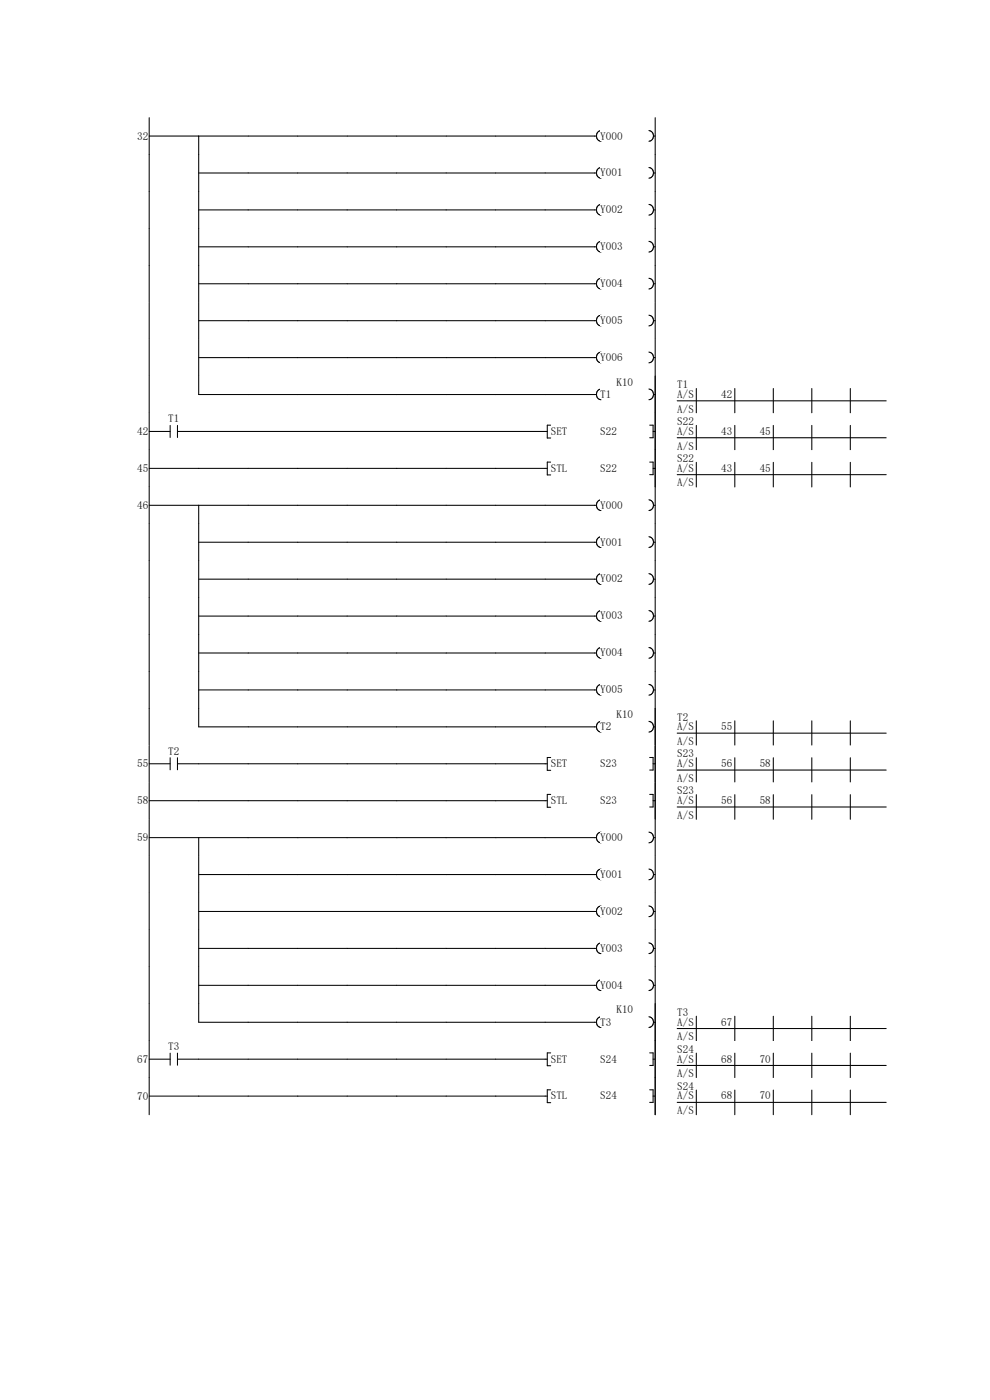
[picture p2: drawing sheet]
<svg xmlns="http://www.w3.org/2000/svg" width="210mm" height="297mm" viewBox="0 0 210 297" stroke-linecap="round" stroke-linejoin="round" font-family="sans-serif">
<path d="M31.6 28.9h94.9M31.6 25v7.8M42.2 28.9v3.9M127.5 27.7a1.16 1.16 0 0 0-1 1.1 1.16 1.16 0 0 0 1 1.2" fill="none" stroke="#070000" stroke-width=".22"/>
<path d="M127.3 27.6h4.8v2.3h-4.8z" fill="#fff"/>
<path d="M137.7 27.7a1.15 1.15 0 0 1 1 1.1 1.15 1.15 0 0 1-1 1.2M138.6 28.9h.4M139 25v7.8" fill="none" stroke="#070000" stroke-width=".22"/>
<path d="M20 32.9h106.2v7.8h-106.2z" fill-rule="evenodd" fill="#fff"/>
<path d="M126.2 32.9h12.8v7.8h-12.8z" fill="#fff"/>
<path d="M31.6 32.8v7.8M42.2 36.7h84.3M42.2 32.8v7.8M127.5 35.5a1.16 1.16 0 0 0-1 1.2 1.16 1.16 0 0 0 1 1.1" fill="none" stroke="#070000" stroke-width=".22"/>
<path d="M127.3 35.4h4.8v2.4h-4.8z" fill="#fff"/>
<path d="M137.7 35.5a1.15 1.15 0 0 1 1 1.2 1.15 1.15 0 0 1-1 1.1M138.6 36.7h.4M139 32.8v7.8" fill="none" stroke="#070000" stroke-width=".22"/>
<path d="M20 40.7h106.2v7.8h-106.2z" fill-rule="evenodd" fill="#fff"/>
<path d="M126.2 40.7h12.8v7.8h-12.8z" fill="#fff"/>
<path d="M31.6 40.6v7.9M42.2 44.5h84.3M42.2 40.6v7.9M127.5 43.4a1.16 1.16 0 0 0-1 1.1 1.16 1.16 0 0 0 1 1.1" fill="none" stroke="#070000" stroke-width=".22"/>
<path d="M127.3 43.3h4.8v2.3h-4.8z" fill="#fff"/>
<path d="M137.7 43.4a1.15 1.15 0 0 1 1 1.1 1.15 1.15 0 0 1-1 1.1M138.6 44.5h.4M139 40.6v7.9" fill="none" stroke="#070000" stroke-width=".22"/>
<path d="M20 48.5h106.2v7.8h-106.2z" fill-rule="evenodd" fill="#fff"/>
<path d="M126.2 48.5h12.8v7.8h-12.8z" fill="#fff"/>
<path d="M31.6 48.5v7.8M42.2 52.4h84.3M42.2 48.5v7.8M127.5 51.2a1.16 1.16 0 0 0-1 1.1 1.16 1.16 0 0 0 1 1.2" fill="none" stroke="#070000" stroke-width=".22"/>
<path d="M127.3 51.1h4.8v2.3h-4.8z" fill="#fff"/>
<path d="M137.7 51.2a1.15 1.15 0 0 1 1 1.1 1.15 1.15 0 0 1-1 1.2M138.6 52.4h.4M139 48.5v7.8" fill="none" stroke="#070000" stroke-width=".22"/>
<path d="M20 56.3h106.2v7.9h-106.2z" fill-rule="evenodd" fill="#fff"/>
<path d="M126.2 56.3h12.8v7.9h-12.8z" fill="#fff"/>
<path d="M31.6 56.3v7.8M42.2 56.3v7.8M127.5 59a1.16 1.16 0 0 0-1 1.2 1.16 1.16 0 0 0 1 1.1M42.2 60.2h84.3" fill="none" stroke="#070000" stroke-width=".22"/>
<path d="M127.3 58.9h4.8v2.4h-4.8z" fill="#fff"/>
<path d="M137.7 59a1.15 1.15 0 0 1 1 1.2 1.15 1.15 0 0 1-1 1.1M139 56.3v7.8M138.6 60.2h.4" fill="none" stroke="#070000" stroke-width=".22"/>
<path d="M20 64.2h106.2v7.8h-106.2z" fill-rule="evenodd" fill="#fff"/>
<path d="M126.2 64.2h12.8v7.8h-12.8z" fill="#fff"/>
<path d="M31.6 64.1v7.9M42.2 68h84.3M42.2 64.1v7.9M127.5 66.9a1.16 1.16 0 0 0-1 1.1 1.16 1.16 0 0 0 1 1.1" fill="none" stroke="#070000" stroke-width=".22"/>
<path d="M127.3 66.8h4.8v2.3h-4.8z" fill="#fff"/>
<path d="M137.7 66.9a1.15 1.15 0 0 1 1 1.1 1.15 1.15 0 0 1-1 1.1M138.6 68h.4M139 64.1v7.9" fill="none" stroke="#070000" stroke-width=".22"/>
<path d="M20 72h106.2v7.8h-106.2z" fill-rule="evenodd" fill="#fff"/>
<path d="M126.2 72h12.8v7.8h-12.8z" fill="#fff"/>
<path d="M31.6 72v7.8M42.2 75.9h84.3M42.2 72v7.8M127.5 74.7a1.16 1.16 0 0 0-1 1.1 1.16 1.16 0 0 0 1 1.2" fill="none" stroke="#070000" stroke-width=".22"/>
<path d="M127.3 74.6h4.8v2.3h-4.8z" fill="#fff"/>
<path d="M137.7 74.7a1.15 1.15 0 0 1 1 1.1 1.15 1.15 0 0 1-1 1.2M138.6 75.9h.4M139 72v7.8" fill="none" stroke="#070000" stroke-width=".22"/>
<path d="M20 79.8h168v7.9h-168z" fill-rule="evenodd" fill="#fff"/>
<path d="M31.6 79.8v7.8M42.2 79.8v3.9h84.3M127.5 82.5a1.16 1.16 0 0 0-1 1.2 1.16 1.16 0 0 0 1 1.1" fill="none" stroke="#070000" stroke-width=".22"/>
<g fill="#fff">
<path d="M130.8 79.8h3.5v2.3h-3.5z"/>
<path d="M127.3 82.4h2.4v2.4h-2.4z"/>
</g>
<path d="M139 79.8v7.8M137.7 82.5a1.15 1.15 0 0 1 1 1.2 1.15 1.15 0 0 1-1 1.1M138.6 83.7h.4M143.7 85h44.3M147.7 82.4v5.2M155.9 82.4v5.2M164 82.4v5.2M172.2 82.4v5.2M180.4 82.4v5.2" fill="none" stroke="#070000" stroke-width=".22"/>
<g fill="#fff">
<path d="M143.7 80.3h2.4v2.4h-2.4z"/>
<path d="M143.7 82.4h3.6v2.4h-3.6z"/>
<path d="M143.7 85.6h3.6v2.3h-3.6z"/>
<path d="M148.3 82.4h7.1v2.4h-7.1z"/>
</g>
<path d="M139 79.8v7.8" fill="none" stroke="#070000" stroke-width=".22"/>
<g fill="#fff">
<path d="M20 87.7h119v7.8h-119z" fill-rule="evenodd"/>
<path d="M139 87.7h49v7.8h-49zM29.1 90.3h2.4v2.3h-2.4z" fill-rule="evenodd"/>
</g>
<path d="M35.7 87.6h2.4v2.4h-2.4z" fill="#fff"/>
<path d="M31.6 91.5h4.5M31.6 87.6v7.9M36.1 90.3v2.5M37.7 91.5h78.4M37.7 90.3v2.5M116.8 90.2h-.7v2.7h.7" fill="none" stroke="#070000" stroke-width=".22"/>
<g fill="#fff">
<path d="M116.8 90.3h3.6v2.3h-3.6z"/>
<path d="M127.3 90.3h3.6v2.3h-3.6z"/>
</g>
<path d="M137.8 90.2h.7v2.7h-.7M138.5 91.5h.5M139 87.6v7.9M143.7 92.9h44.3M147.7 90.3v5.2M155.9 90.3v5.2M164 90.3v5.2M172.2 90.3v5.2M180.4 90.3v5.2" fill="none" stroke="#070000" stroke-width=".22"/>
<g fill="#fff">
<path d="M143.7 88.2h3.6v2.4h-3.6z"/>
<path d="M143.7 90.3h3.6v2.3h-3.6z"/>
<path d="M143.7 93.4h3.6v2.3h-3.6z"/>
<path d="M148.3 90.3h7.1v2.3h-7.1z"/>
<path d="M156.4 90.3h7.2v2.3h-7.2z"/>
</g>
<path d="M139 87.6v7.9" fill="none" stroke="#070000" stroke-width=".22"/>
<g fill="#fff">
<path d="M20 95.5h119v7.8h-119z" fill-rule="evenodd"/>
<path d="M139 95.5h49v7.8h-49zM29.1 98.1h2.4v2.3h-2.4z" fill-rule="evenodd"/>
</g>
<path d="M31.6 99.4h84.5M31.6 95.5v7.8M116.8 98h-.7v2.8h.7" fill="none" stroke="#070000" stroke-width=".22"/>
<g fill="#fff">
<path d="M116.8 98.1h3.6v2.3h-3.6z"/>
<path d="M127.3 98.1h3.6v2.3h-3.6z"/>
</g>
<path d="M137.8 98h.7v2.7h-.7M138.5 99.4h.5M139 95.5v7.8M147.7 98.1v5.2M155.9 98.1v5.2M164 98.1v5.2M172.2 98.1v5.2M180.4 98.1v5.2M143.7 100.7h44.3" fill="none" stroke="#070000" stroke-width=".22"/>
<g fill="#fff">
<path d="M143.7 96.1h3.6v2.3h-3.6z"/>
<path d="M143.7 98.1h3.6v2.3h-3.6z"/>
<path d="M143.7 101.2h3.6v2.3h-3.6z"/>
<path d="M148.3 98.1h7.1v2.3h-7.1z"/>
<path d="M156.4 98.1h7.2v2.3h-7.2z"/>
</g>
<path d="M139 95.5v7.8" fill="none" stroke="#070000" stroke-width=".22"/>
<g fill="#fff">
<path d="M20 103.3h106.2v7.9h-106.2z" fill-rule="evenodd"/>
<path d="M126.2 103.3h12.8v7.9h-12.8zM29.1 105.9h2.4v2.3h-2.4z" fill-rule="evenodd"/>
</g>
<path d="M31.6 107.2h94.9M31.6 103.3v7.8M42.2 107.2v3.9M127.5 106a1.16 1.16 0 0 0-1 1.2 1.16 1.16 0 0 0 1 1.1" fill="none" stroke="#070000" stroke-width=".22"/>
<path d="M127.3 105.9h4.8v2.3h-4.8z" fill="#fff"/>
<path d="M137.7 106a1.15 1.15 0 0 1 1 1.2 1.15 1.15 0 0 1-1 1.1M138.6 107.2h.4M139 103.3v7.8" fill="none" stroke="#070000" stroke-width=".22"/>
<path d="M20 111.2h106.2v7.8h-106.2z" fill-rule="evenodd" fill="#fff"/>
<path d="M126.2 111.2h12.8v7.8h-12.8z" fill="#fff"/>
<path d="M31.6 111.1v7.9M42.2 115h84.3M42.2 111.1v7.9M127.5 113.9a1.16 1.16 0 0 0-1 1.1 1.16 1.16 0 0 0 1 1.1" fill="none" stroke="#070000" stroke-width=".22"/>
<path d="M127.3 113.7h4.8v2.4h-4.8z" fill="#fff"/>
<path d="M137.7 113.9a1.15 1.15 0 0 1 1 1.1 1.15 1.15 0 0 1-1 1.1M138.6 115h.4M139 111.1v7.9" fill="none" stroke="#070000" stroke-width=".22"/>
<path d="M20 119h106.2v7.8h-106.2z" fill-rule="evenodd" fill="#fff"/>
<path d="M126.2 119h12.8v7.8h-12.8z" fill="#fff"/>
<path d="M31.6 119v7.8M42.2 119v7.8M42.2 122.9h84.3M127.5 121.7a1.16 1.16 0 0 0-1 1.1 1.16 1.16 0 0 0 1 1.2" fill="none" stroke="#070000" stroke-width=".22"/>
<path d="M127.3 121.6h4.8v2.3h-4.8z" fill="#fff"/>
<path d="M139 119v7.8M137.7 121.7a1.15 1.15 0 0 1 1 1.1 1.15 1.15 0 0 1-1 1.2M138.6 122.9h.4" fill="none" stroke="#070000" stroke-width=".22"/>
<path d="M20 126.8h106.2v7.9h-106.2z" fill-rule="evenodd" fill="#fff"/>
<path d="M126.2 126.8h12.8v7.9h-12.8z" fill="#fff"/>
<path d="M31.6 126.8v7.8M42.2 130.7h84.3M42.2 126.8v7.8M127.5 129.5a1.16 1.16 0 0 0-1 1.2 1.16 1.16 0 0 0 1 1.1" fill="none" stroke="#070000" stroke-width=".22"/>
<path d="M127.3 129.4h4.8v2.3h-4.8z" fill="#fff"/>
<path d="M137.7 129.5a1.15 1.15 0 0 1 1 1.2 1.15 1.15 0 0 1-1 1.1M138.6 130.7h.4M139 126.8v7.8" fill="none" stroke="#070000" stroke-width=".22"/>
<path d="M20 134.7h106.2v7.8h-106.2z" fill-rule="evenodd" fill="#fff"/>
<path d="M126.2 134.7h12.8v7.8h-12.8z" fill="#fff"/>
<path d="M31.6 134.6v7.9M42.2 138.5h84.3M42.2 134.6v7.9M127.5 137.4a1.16 1.16 0 0 0-1 1.1 1.16 1.16 0 0 0 1 1.1" fill="none" stroke="#070000" stroke-width=".22"/>
<path d="M127.3 137.2h4.8v2.4h-4.8z" fill="#fff"/>
<path d="M137.7 137.4a1.15 1.15 0 0 1 1 1.1 1.15 1.15 0 0 1-1 1.1M138.6 138.5h.4M139 134.6v7.9" fill="none" stroke="#070000" stroke-width=".22"/>
<path d="M20 142.5h106.2v7.8h-106.2z" fill-rule="evenodd" fill="#fff"/>
<path d="M126.2 142.5h12.8v7.8h-12.8z" fill="#fff"/>
<path d="M31.6 142.5v7.8M42.2 146.4h84.3M42.2 142.5v7.8M127.5 145.2a1.16 1.16 0 0 0-1 1.1 1.16 1.16 0 0 0 1 1.2" fill="none" stroke="#070000" stroke-width=".22"/>
<path d="M127.3 145.1h4.8v2.3h-4.8z" fill="#fff"/>
<path d="M137.7 145.2a1.15 1.15 0 0 1 1 1.1 1.15 1.15 0 0 1-1 1.2M138.6 146.4h.4M139 142.5v7.8" fill="none" stroke="#070000" stroke-width=".22"/>
<path d="M20 150.3h168v7.9h-168z" fill-rule="evenodd" fill="#fff"/>
<path d="M31.6 150.3v7.8M42.2 150.3v3.9h84.3M127.5 153a1.16 1.16 0 0 0-1 1.2 1.16 1.16 0 0 0 1 1.1" fill="none" stroke="#070000" stroke-width=".22"/>
<g fill="#fff">
<path d="M130.8 150.3h3.5v2.4h-3.5z"/>
<path d="M127.3 152.9h2.4v2.3h-2.4z"/>
</g>
<path d="M137.7 153a1.15 1.15 0 0 1 1 1.2 1.15 1.15 0 0 1-1 1.1M138.6 154.2h.4M139 150.3v7.8M143.7 155.5h44.3M147.7 152.9v5.2M155.9 152.9v5.2M164 152.9v5.2M172.2 152.9v5.2M180.4 152.9v5.2" fill="none" stroke="#070000" stroke-width=".22"/>
<g fill="#fff">
<path d="M143.7 150.9h2.4v2.3h-2.4z"/>
<path d="M143.7 152.9h3.6v2.3h-3.6z"/>
<path d="M143.7 156h3.6v2.4h-3.6z"/>
<path d="M148.3 152.9h7.1v2.3h-7.1z"/>
</g>
<path d="M139 150.3v7.8" fill="none" stroke="#070000" stroke-width=".22"/>
<g fill="#fff">
<path d="M20 158.2h119v7.8h-119z" fill-rule="evenodd"/>
<path d="M139 158.2h49v7.8h-49zM29.1 160.7h2.4v2.4h-2.4z" fill-rule="evenodd"/>
</g>
<path d="M35.7 158.2h2.4v2.3h-2.4z" fill="#fff"/>
<path d="M31.6 158.1v7.9M31.6 162h4.5M36.1 160.8v2.5M37.7 162h78.4M37.7 160.8v2.5M116.8 160.7h-.7v2.7h.7" fill="none" stroke="#070000" stroke-width=".22"/>
<g fill="#fff">
<path d="M116.8 160.7h3.6v2.4h-3.6z"/>
<path d="M127.3 160.7h3.6v2.4h-3.6z"/>
</g>
<path d="M139 158.1v7.9M137.8 160.7h.7v2.7h-.7M138.5 162h.5M143.7 163.4h44.3M147.7 160.8v5.2M155.9 160.8v5.2M164 160.8v5.2M172.2 160.8v5.2M180.4 160.8v5.2" fill="none" stroke="#070000" stroke-width=".22"/>
<g fill="#fff">
<path d="M143.7 158.7h3.6v2.3h-3.6z"/>
<path d="M143.7 160.7h3.6v2.4h-3.6z"/>
<path d="M143.7 163.9h3.6v2.3h-3.6z"/>
<path d="M148.3 160.7h7.1v2.4h-7.1z"/>
<path d="M156.4 160.7h7.2v2.4h-7.2z"/>
</g>
<path d="M139 158.1v7.9" fill="none" stroke="#070000" stroke-width=".22"/>
<g fill="#fff">
<path d="M20 166h119v7.8h-119z" fill-rule="evenodd"/>
<path d="M139 166h49v7.8h-49zM29.1 168.6h2.4v2.3h-2.4z" fill-rule="evenodd"/>
</g>
<path d="M31.6 169.9h84.5M31.6 166v7.8M116.8 168.5h-.7v2.8h.7" fill="none" stroke="#070000" stroke-width=".22"/>
<g fill="#fff">
<path d="M116.8 168.6h3.6v2.3h-3.6z"/>
<path d="M127.3 168.6h3.6v2.3h-3.6z"/>
</g>
<path d="M137.8 168.5h.7v2.7h-.7M138.5 169.9h.5M139 166v7.8M143.7 171.2h44.3M147.7 168.6v5.2M155.9 168.6v5.2M164 168.6v5.2M172.2 168.6v5.2M180.4 168.6v5.2" fill="none" stroke="#070000" stroke-width=".22"/>
<g fill="#fff">
<path d="M143.7 166.5h3.6v2.4h-3.6z"/>
<path d="M143.7 168.6h3.6v2.3h-3.6z"/>
<path d="M143.7 171.7h3.6v2.3h-3.6z"/>
<path d="M148.3 168.6h7.1v2.3h-7.1z"/>
<path d="M156.4 168.6h7.2v2.3h-7.2z"/>
</g>
<path d="M139 166v7.8" fill="none" stroke="#070000" stroke-width=".22"/>
<g fill="#fff">
<path d="M20 173.8h106.2v7.9h-106.2z" fill-rule="evenodd"/>
<path d="M126.2 173.8h12.8v7.9h-12.8zM29.1 176.4h2.4v2.4h-2.4z" fill-rule="evenodd"/>
</g>
<path d="M31.6 177.7h94.9M31.6 173.8v7.8M42.2 177.7v3.9M127.5 176.5a1.16 1.16 0 0 0-1 1.2 1.16 1.16 0 0 0 1 1.1" fill="none" stroke="#070000" stroke-width=".22"/>
<path d="M127.3 176.4h4.8v2.4h-4.8z" fill="#fff"/>
<path d="M137.7 176.5a1.15 1.15 0 0 1 1 1.2 1.15 1.15 0 0 1-1 1.1M138.6 177.7h.4M139 173.8v7.8" fill="none" stroke="#070000" stroke-width=".22"/>
<path d="M20 181.7h106.2v7.8h-106.2z" fill-rule="evenodd" fill="#fff"/>
<path d="M126.2 181.7h12.8v7.8h-12.8z" fill="#fff"/>
<path d="M31.6 181.6v7.9M42.2 185.5h84.3M42.2 181.6v7.9M127.5 184.4a1.16 1.16 0 0 0-1 1.1 1.16 1.16 0 0 0 1 1.2" fill="none" stroke="#070000" stroke-width=".22"/>
<path d="M127.3 184.3h4.8v2.3h-4.8z" fill="#fff"/>
<path d="M137.7 184.4a1.15 1.15 0 0 1 1 1.1 1.15 1.15 0 0 1-1 1.2M138.6 185.5h.4M139 181.6v7.9" fill="none" stroke="#070000" stroke-width=".22"/>
<path d="M20 189.5h106.2v7.8h-106.2z" fill-rule="evenodd" fill="#fff"/>
<path d="M126.2 189.5h12.8v7.8h-12.8z" fill="#fff"/>
<path d="M31.6 189.5v7.8M42.2 193.4h84.3M42.2 189.5v7.8M127.5 192.2a1.16 1.16 0 0 0-1 1.1 1.16 1.16 0 0 0 1 1.2" fill="none" stroke="#070000" stroke-width=".22"/>
<path d="M127.3 192.1h4.8v2.3h-4.8z" fill="#fff"/>
<path d="M137.7 192.2a1.15 1.15 0 0 1 1 1.1 1.15 1.15 0 0 1-1 1.2M138.6 193.4h.4M139 189.5v7.8" fill="none" stroke="#070000" stroke-width=".22"/>
<path d="M20 197.3h106.2v7.9h-106.2z" fill-rule="evenodd" fill="#fff"/>
<path d="M126.2 197.3h12.8v7.9h-12.8z" fill="#fff"/>
<path d="M31.6 197.3v7.8M42.2 197.3v7.8M42.2 201.2h84.3M127.5 200a1.16 1.16 0 0 0-1 1.2 1.16 1.16 0 0 0 1 1.1" fill="none" stroke="#070000" stroke-width=".22"/>
<path d="M127.3 199.9h4.8v2.4h-4.8z" fill="#fff"/>
<path d="M139 197.3v7.8M137.7 200a1.15 1.15 0 0 1 1 1.2 1.15 1.15 0 0 1-1 1.1M138.6 201.2h.4" fill="none" stroke="#070000" stroke-width=".22"/>
<path d="M20 205.2h106.2v7.8h-106.2z" fill-rule="evenodd" fill="#fff"/>
<path d="M126.2 205.2h12.8v7.8h-12.8z" fill="#fff"/>
<path d="M31.6 205.1v7.9M42.2 209h84.3M42.2 205.1v7.9M127.5 207.9a1.16 1.16 0 0 0-1 1.1 1.16 1.16 0 0 0 1 1.2" fill="none" stroke="#070000" stroke-width=".22"/>
<path d="M127.3 207.8h4.8v2.3h-4.8z" fill="#fff"/>
<path d="M137.7 207.9a1.15 1.15 0 0 1 1 1.1 1.15 1.15 0 0 1-1 1.2M138.6 209h.4M139 205.1v7.9" fill="none" stroke="#070000" stroke-width=".22"/>
<path d="M20 213h168v7.9h-168z" fill-rule="evenodd" fill="#fff"/>
<path d="M31.6 213v7.8M42.2 213v3.9h84.3M127.5 215.7a1.16 1.16 0 0 0-1 1.1 1.16 1.16 0 0 0 1 1.2" fill="none" stroke="#070000" stroke-width=".22"/>
<g fill="#fff">
<path d="M130.8 213h3.5v2.3h-3.5z"/>
<path d="M127.3 215.6h2.4v2.3h-2.4z"/>
</g>
<path d="M137.7 215.7a1.15 1.15 0 0 1 1 1.1 1.15 1.15 0 0 1-1 1.2M138.6 216.9h.4M139 213v7.8M143.7 218.2h44.3M147.7 215.6v5.2M155.9 215.6v5.2M164 215.6v5.2M172.2 215.6v5.2M180.4 215.6v5.2" fill="none" stroke="#070000" stroke-width=".22"/>
<g fill="#fff">
<path d="M143.7 213.5h2.4v2.4h-2.4z"/>
<path d="M143.7 215.6h3.6v2.3h-3.6z"/>
<path d="M143.7 218.7h3.6v2.3h-3.6z"/>
<path d="M148.3 215.6h7.1v2.3h-7.1z"/>
</g>
<path d="M139 213v7.8" fill="none" stroke="#070000" stroke-width=".22"/>
<g fill="#fff">
<path d="M20 220.9h119v7.8h-119z" fill-rule="evenodd"/>
<path d="M139 220.9h49v7.8h-49zM29.1 223.4h2.4v2.4h-2.4z" fill-rule="evenodd"/>
</g>
<path d="M35.7 220.8h2.4v2.3h-2.4z" fill="#fff"/>
<path d="M31.6 224.7h4.5M31.6 220.8v7.9M36.1 223.4v2.6M37.7 224.7h78.4M37.7 223.4v2.6M116.8 223.4h-.7v2.7h.7" fill="none" stroke="#070000" stroke-width=".22"/>
<g fill="#fff">
<path d="M116.8 223.4h3.6v2.4h-3.6z"/>
<path d="M127.3 223.4h3.6v2.4h-3.6z"/>
</g>
<path d="M137.8 223.4h.7v2.6h-.7M138.5 224.7h.5M139 220.8v7.9M143.7 226h44.3M147.7 223.4v5.3M155.9 223.4v5.3M164 223.4v5.3M172.2 223.4v5.3M180.4 223.4v5.3" fill="none" stroke="#070000" stroke-width=".22"/>
<g fill="#fff">
<path d="M143.7 221.4h3.6v2.3h-3.6z"/>
<path d="M143.7 223.4h3.6v2.4h-3.6z"/>
<path d="M143.7 226.5h3.6v2.4h-3.6z"/>
<path d="M148.3 223.4h7.1v2.4h-7.1z"/>
<path d="M156.4 223.4h7.2v2.4h-7.2z"/>
</g>
<path d="M139 220.8v7.9" fill="none" stroke="#070000" stroke-width=".22"/>
<g fill="#fff">
<path d="M20 228.7h119v7.8h-119z" fill-rule="evenodd"/>
<path d="M139 228.7h49v7.8h-49zM29.1 231.3h2.4v2.3h-2.4z" fill-rule="evenodd"/>
</g>
<path d="M31.6 232.5h84.5M31.6 228.7v7.8M116.8 231.2h-.7v2.7h.7" fill="none" stroke="#070000" stroke-width=".22"/>
<g fill="#fff">
<path d="M116.8 231.3h3.6v2.3h-3.6z"/>
<path d="M127.3 231.3h3.6v2.3h-3.6z"/>
</g>
<path d="M137.8 231.2h.7v2.7h-.7M138.5 232.5h.5M139 228.7v7.8M143.7 233.9h44.3M147.7 231.3v5.2M155.9 231.3v5.2M164 231.3v5.2M172.2 231.3v5.2M180.4 231.3v5.2" fill="none" stroke="#070000" stroke-width=".22"/>
<g fill="#fff">
<path d="M143.7 229.2h3.6v2.3h-3.6z"/>
<path d="M143.7 231.3h3.6v2.3h-3.6z"/>
<path d="M143.7 234.4h3.6v2.3h-3.6z"/>
<path d="M148.3 231.3h7.1v2.3h-7.1z"/>
<path d="M156.4 231.3h7.2v2.3h-7.2z"/>
</g>
<path d="M139 228.7v7.8" fill="none" stroke="#070000" stroke-width=".22"/>
<g font-size="2.3">
<text x="29.1" y="29.6">32</text>
<text x="127.3" y="29.6">Y000</text>
<text x="127.3" y="37.4">Y001</text>
<text x="127.3" y="45.3">Y002</text>
<text x="127.3" y="53.1">Y003</text>
<text x="127.3" y="60.9">Y004</text>
<text x="127.3" y="68.7">Y005</text>
<text x="127.3" y="76.6">Y006</text>
<text x="130.8" y="81.8">K10</text>
<text x="143.7" y="82.3">T1</text>
<text x="35.7" y="89.6">T1</text>
<text x="127.3" y="84.4">T1</text>
<text x="143.7" y="84.4">A/S</text>
<text x="143.7" y="87.5">A/S</text>
<text x="153" y="84.4">42</text>
<text x="29.1" y="92.2">42</text>
<text x="116.8" y="92.2">SET</text>
<text x="127.3" y="92.2">S22</text>
<text x="143.7" y="90.2">S22</text>
<text x="143.7" y="92.2">A/S</text>
<text x="143.7" y="95.4">A/S</text>
<text x="153" y="92.2">43</text>
<text x="161.2" y="92.2">45</text>
<text x="29.1" y="100.1">45</text>
<text x="116.8" y="100.1">STL</text>
<text x="127.3" y="100.1">S22</text>
<text x="143.7" y="98">S22</text>
<text x="143.7" y="100.1">A/S</text>
<text x="153" y="100.1">43</text>
<text x="161.2" y="100.1">45</text>
<text x="29.1" y="107.9">46</text>
<text x="127.3" y="107.9">Y000</text>
<text x="143.7" y="103.2">A/S</text>
<text x="127.3" y="115.7">Y001</text>
<text x="127.3" y="123.6">Y002</text>
<text x="127.3" y="131.4">Y003</text>
<text x="127.3" y="139.2">Y004</text>
<text x="127.3" y="147.1">Y005</text>
<text x="127.3" y="154.9">T2</text>
<text x="130.8" y="152.3">K10</text>
<text x="143.7" y="152.9">T2</text>
<text x="143.7" y="154.9">A/S</text>
<text x="153" y="154.9">55</text>
<text x="35.7" y="160.1">T2</text>
<text x="143.7" y="158">A/S</text>
<text x="143.7" y="160.7">S23</text>
<text x="29.1" y="162.7">55</text>
<text x="116.8" y="162.7">SET</text>
<text x="127.3" y="162.7">S23</text>
<text x="143.7" y="162.7">A/S</text>
<text x="143.7" y="165.9">A/S</text>
<text x="153" y="162.7">56</text>
<text x="161.2" y="162.7">58</text>
<text x="29.1" y="170.6">58</text>
<text x="116.8" y="170.6">STL</text>
<text x="127.3" y="170.6">S23</text>
<text x="143.7" y="168.5">S23</text>
<text x="143.7" y="170.6">A/S</text>
<text x="143.7" y="173.7">A/S</text>
<text x="153" y="170.6">56</text>
<text x="161.2" y="170.6">58</text>
<text x="29.1" y="178.4">59</text>
<text x="127.3" y="178.4">Y000</text>
<text x="127.3" y="186.3">Y001</text>
<text x="127.3" y="194.1">Y002</text>
<text x="127.3" y="201.9">Y003</text>
<text x="127.3" y="209.8">Y004</text>
<text x="130.8" y="215">K10</text>
<text x="143.7" y="215.5">T3</text>
<text x="127.3" y="217.6">T3</text>
<text x="143.7" y="217.6">A/S</text>
<text x="143.7" y="220.7">A/S</text>
<text x="153" y="217.6">67</text>
<text x="29.1" y="225.4">67</text>
<text x="35.7" y="222.8">T3</text>
<text x="116.8" y="225.4">SET</text>
<text x="127.3" y="225.4">S24</text>
<text x="143.7" y="223.4">S24</text>
<text x="143.7" y="225.4">A/S</text>
<text x="153" y="225.4">68</text>
<text x="161.2" y="225.4">70</text>
<text x="29.1" y="233.3">70</text>
<text x="116.8" y="233.3">STL</text>
<text x="127.3" y="233.3">S24</text>
<text x="143.7" y="228.5">A/S</text>
<text x="143.7" y="231.2">S24</text>
<text x="143.7" y="233.3">A/S</text>
<text x="153" y="233.3">68</text>
<text x="161.2" y="233.3">70</text>
<text x="143.7" y="236.3">A/S</text>
</g>
</svg>
